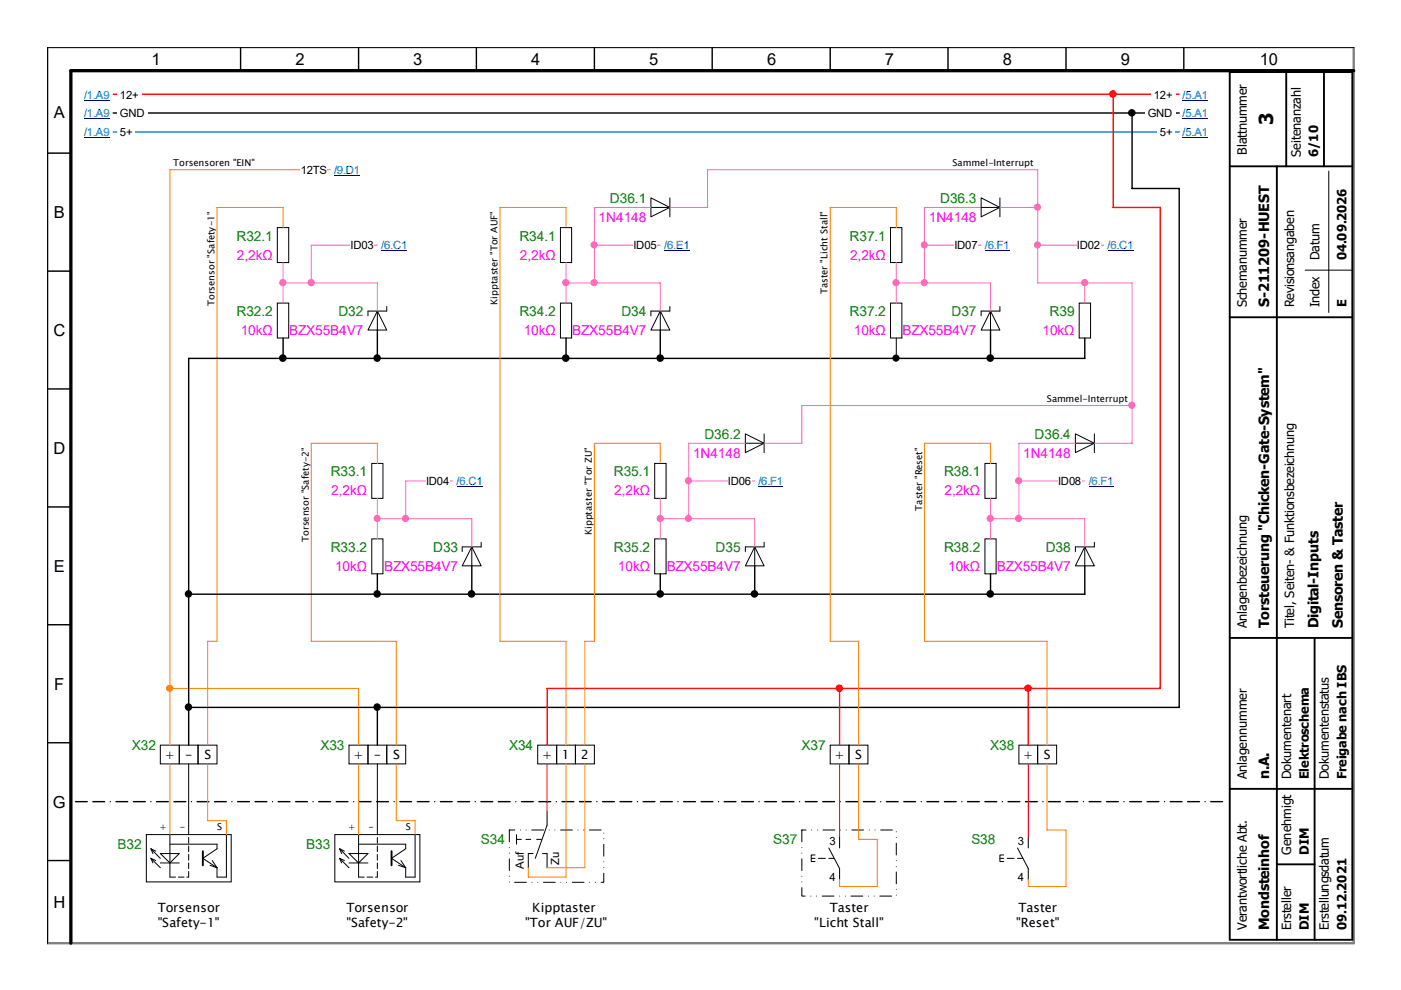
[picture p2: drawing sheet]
<svg xmlns="http://www.w3.org/2000/svg" width="297mm" height="210mm" viewBox="0 0 297 210" stroke-linecap="round" stroke-linejoin="round" font-family="sans-serif">
<path d="M16 170h244" fill="none" stroke="#000" stroke-width=".3" stroke-dasharray="2.5 1.2 2.5 1.2 0 1.2"/>
<path d="M24 20h226" fill="none" stroke="#f00" stroke-width=".3"/>
<g fill="#fff">
<path d="M24.8 18.7h5.2v2.6h-5.2z"/>
<path d="M244 18.7h5.2v2.6h-5.2z"/>
</g>
<path d="M24 24h226" fill="none" stroke="#000" stroke-width=".3"/>
<g fill="#fff">
<path d="M24.8 22.7h6.5v2.6h-6.5z"/>
<path d="M242.7 22.7h6.5v2.6h-6.5z"/>
</g>
<path d="M24 28h226" fill="none" stroke="#0080ff" stroke-width=".3"/>
<g fill="#fff">
<path d="M24.8 26.7h3.9v2.6h-3.9z"/>
<path d="M245.3 26.7h3.8v2.6h-3.8z"/>
</g>
<g fill="none" stroke="#000" stroke-width=".21">
<path d="M34 158h4v4h-4zM38 158h4v4h-4zM42 158h4v4h-4zM74 158h4v4h-4zM78 158h4v4h-4zM82 158h4v4h-4zM114 158h4v4h-4zM118 158h4v4h-4zM122 158h4v4h-4zM216 158h4v4h-4zM220 158h4v4h-4zM31 177h18v10h-18z"/>
<path d="M32 180l2 2M32 180l1 .5M32 180l.4 1M36 179h10v1l-3 2 3 2M36 177v9M40 162v15M48 177v9h-2v-2M71 177h18v10h-18zM72 180l2 2M72 180l1 .5M72 180l.4 1M76 179h10v1l-3 2 3 2"/>
<path d="M76 177v9M80 162v15M88 177v9h-2v-2M109.5 177v2M109.5 178h1M111.5 178h1M113.8 178h1M116 172v3l-2.5 7M32 182l2 2M32 182l.4 1M32 182l1 .5M34 181h4l-2 2z"/>
<path d="M34 183h4M44.5 183.5l1.5 .5M45 182.5l1 1.5M72 182l2 2M72 182l.4 1M72 182l1 .5M74 181h4l-2 2zM74 183h4M84.5 183.5l1.5 .5M85 182.5l1 1.5M113 181h-1v3M115 181h1v3"/>
</g>
<path d="M43 180.5v3M83 180.5v3" fill="none" stroke="#000" stroke-width=".4"/>
<path d="M36 186h4M40 186v-9M76 186h4M80 186v-9" fill="none" stroke="#000" stroke-width=".21" stroke-dasharray="1.2 .6"/>
<path d="M36 146h40v12M36 162v15M44 162v12h4v3M76 162v15M84 162v12h4v3M120 162v24h-8v-2M124 162v22h-8" fill="none" stroke="#ff8000" stroke-width=".21"/>
<path d="M116 162v10" fill="none" stroke="#f00" stroke-width=".21"/>
<path d="M108 176h20v11.1h-20z" fill="none" stroke="#000" stroke-width=".21" stroke-dasharray="2.5 1.2 0 1.2 0 1.2"/>
<circle cx="36" cy="145.9" r=".65" fill="#ff8000"/>
<circle cx="36" cy="145.9" r=".65" fill="none" stroke="#ff8000" stroke-width=".21"/>
<path d="M58.8 48.3h2.4v7.4h-2.4zM58.8 64.3h2.4v7.4h-2.4zM80 66l2 4h-4zM80 66v4M82 65v1h-4v1" fill="none" stroke="#000" stroke-width=".21"/>
<path d="M60 55.7v8.6M60 60h20v6" fill="none" stroke="#ff69b4" stroke-width=".21"/>
<circle cx="60" cy="59.9" r=".66" fill="#ff69b4"/>
<g fill="none" stroke="#ff69b4" stroke-width=".21">
<path d="M80 52h-14v8"/>
<circle cx="60" cy="59.9" r=".66"/>
</g>
<circle cx="66" cy="59.9" r=".66" fill="#ff69b4"/>
<circle cx="66" cy="59.9" r=".66" fill="none" stroke="#ff69b4" stroke-width=".21"/>
<path d="M74.3 50.7h4.9v2.6h-4.9z" fill="#fff"/>
<path d="M118.8 48.3h2.4v7.4h-2.4zM118.8 64.3h2.4v7.4h-2.4zM140 66l2 4h-4zM140 66v4M142 65v1h-4v1M78.8 98.3h2.4v7.4h-2.4zM78.8 114.3h2.4v7.4h-2.4zM100 116l2 4h-4zM100 116v4M102 115v1h-4v1" fill="none" stroke="#000" stroke-width=".21"/>
<path d="M80 110h20v6" fill="none" stroke="#ff69b4" stroke-width=".21"/>
<circle cx="80" cy="109.9" r=".65" fill="#ff69b4"/>
<g fill="none" stroke="#ff69b4" stroke-width=".21">
<path d="M96 102h-10v8"/>
<circle cx="80" cy="109.9" r=".65"/>
</g>
<circle cx="86" cy="109.9" r=".65" fill="#ff69b4"/>
<circle cx="86" cy="109.9" r=".65" fill="none" stroke="#ff69b4" stroke-width=".21"/>
<path d="M90.3 100.7h4.9v2.6h-4.9z" fill="#fff"/>
<path d="M120 60h20v6" fill="none" stroke="#ff69b4" stroke-width=".21"/>
<circle cx="120" cy="59.9" r=".65" fill="#ff69b4"/>
<g fill="none" stroke="#ff69b4" stroke-width=".21">
<path d="M140 52h-14v8"/>
<circle cx="120" cy="59.9" r=".65"/>
</g>
<circle cx="126" cy="59.9" r=".66" fill="#ff69b4"/>
<circle cx="126" cy="59.9" r=".66" fill="none" stroke="#ff69b4" stroke-width=".21"/>
<path d="M134.3 50.7h4.9v2.6h-4.9z" fill="#fff"/>
<g fill="none" stroke="#000" stroke-width=".21">
<path d="M188.8 48.3h2.4v7.4h-2.4zM188.8 64.3h2.4v7.4h-2.4zM210 66l2 4h-4zM210 66v4M212 65v1h-4v1M138.8 98.3h2.4v7.4h-2.4zM208.8 98.3h2.4v7.4h-2.4zM138.8 114.3h2.4v7.4h-2.4zM160 116l2 4h-4zM160 116v4M162 115v1h-4v1M208.8 114.3h2.4v7.4h-2.4z"/>
<path d="M230 116l2 4h-4zM230 116v4M232 115v1h-4v1"/>
</g>
<path d="M190 55.7v8.6M190 60h20v6M210 105.7v8.6" fill="none" stroke="#ff69b4" stroke-width=".21"/>
<circle cx="190" cy="59.9" r=".66" fill="#ff69b4"/>
<g fill="none" stroke="#ff69b4" stroke-width=".21">
<path d="M208 52h-12v8"/>
<circle cx="190" cy="59.9" r=".66"/>
</g>
<circle cx="196" cy="59.9" r=".64" fill="#ff69b4"/>
<circle cx="196" cy="59.9" r=".64" fill="none" stroke="#ff69b4" stroke-width=".21"/>
<path d="M202.3 50.7h5v2.6h-5z" fill="#fff"/>
<path d="M160 102h-14v8" fill="none" stroke="#ff69b4" stroke-width=".21"/>
<circle cx="145.9" cy="109.9" r=".65" fill="#ff69b4"/>
<circle cx="145.9" cy="109.9" r=".65" fill="none" stroke="#ff69b4" stroke-width=".21"/>
<path d="M154.3 100.7h5v2.6h-5z" fill="#fff"/>
<path d="M230 102h-14v8" fill="none" stroke="#ff69b4" stroke-width=".21"/>
<circle cx="216" cy="109.9" r=".66" fill="#ff69b4"/>
<circle cx="216" cy="109.9" r=".66" fill="none" stroke="#ff69b4" stroke-width=".21"/>
<path d="M224.3 100.7h4.9v2.6h-4.9z" fill="#fff"/>
<path d="M60 48.3v-4.3h-14v92h-2v22M80 98.3v-4.3h-14v42h18v22" fill="none" stroke="#ff8000" stroke-width=".21"/>
<path d="M80 105.7v8.6" fill="none" stroke="#ff69b4" stroke-width=".21"/>
<path d="M218 146v12" fill="none" stroke="#f00" stroke-width=".3"/>
<circle cx="218" cy="145.9" r=".65" fill="#f00"/>
<g fill="none" stroke="#f00" stroke-width=".3">
<path d="M236 20v24h10v102h-130v12"/>
<circle cx="218" cy="145.9" r=".65"/>
</g>
<g fill="none" stroke="#000" stroke-width=".3">
<path d="M240 24v16h10v110h-210v8M80 150v8"/>
<circle cx="240" cy="23.9" r=".65"/>
<circle cx="80" cy="149.9" r=".65"/>
</g>
<g fill="#000">
<circle cx="240" cy="23.9" r=".65"/>
<circle cx="80" cy="149.9" r=".65"/>
</g>
<circle cx="235.9" cy="19.9" r=".65" fill="#f00"/>
<circle cx="235.9" cy="19.9" r=".65" fill="none" stroke="#f00" stroke-width=".3"/>
<g fill="none" stroke="#000" stroke-width=".3">
<path d="M60 71.7v4.3M80 70v6M120 71.7v4.3M140 70v6M210 70v6h-170v74M100 120v6M160 120v6M230 120v6h-190M80 121.7v4.3M210 121.7v4.3"/>
<circle cx="60" cy="75.9" r=".66"/>
<circle cx="80" cy="75.9" r=".65"/>
<circle cx="120" cy="75.9" r=".65"/>
<circle cx="140" cy="75.9" r=".66"/>
<circle cx="40" cy="125.9" r=".64"/>
<circle cx="80" cy="125.9" r=".65"/>
<circle cx="100" cy="125.9" r=".66"/>
<circle cx="160" cy="125.9" r=".65"/>
<circle cx="210" cy="125.9" r=".65"/>
<circle cx="40" cy="149.9" r=".64"/>
</g>
<g fill="#000">
<circle cx="60" cy="75.9" r=".66"/>
<circle cx="80" cy="75.9" r=".65"/>
<circle cx="120" cy="75.9" r=".65"/>
<circle cx="140" cy="75.9" r=".66"/>
<circle cx="190" cy="75.9" r=".66"/>
<circle cx="40" cy="125.9" r=".64"/>
<circle cx="80" cy="125.9" r=".65"/>
<circle cx="100" cy="125.9" r=".66"/>
<circle cx="160" cy="125.9" r=".65"/>
<circle cx="210" cy="125.9" r=".65"/>
<circle cx="40" cy="149.9" r=".64"/>
</g>
<g fill="none" stroke="#000" stroke-width=".21">
<path d="M190 71.7v4.3"/>
<circle cx="190" cy="75.9" r=".66"/>
</g>
<path d="M120 55.7v8.6M210 110h20v6" fill="none" stroke="#ff69b4" stroke-width=".21"/>
<path d="M210 98.3v-4.3h-14v42h26v22" fill="none" stroke="#ff8000" stroke-width=".21"/>
<circle cx="210" cy="109.9" r=".65" fill="#ff69b4"/>
<g fill="none" stroke="#ff69b4" stroke-width=".21">
<path d="M140 105.7v8.6M140 110h20v6"/>
<circle cx="210" cy="109.9" r=".65"/>
</g>
<path d="M120 48v-4h-14v92h14v22M140 98v-4h-14v42h-2v22" fill="none" stroke="#ff8000" stroke-width=".21"/>
<g fill="none" stroke="#000" stroke-width=".3">
<path d="M140 121.7v4.3"/>
<circle cx="140" cy="125.9" r=".66"/>
</g>
<circle cx="140" cy="125.9" r=".66" fill="#000"/>
<circle cx="140" cy="109.9" r=".66" fill="#ff69b4"/>
<g fill="none" stroke="#ff69b4" stroke-width=".21">
<path d="M220 52h14"/>
<circle cx="140" cy="109.9" r=".66"/>
</g>
<path d="M228.8 64.3h2.4v7.4h-2.4z" fill="none" stroke="#000" stroke-width=".21"/>
<g fill="none" stroke="#000" stroke-width=".3">
<path d="M230 71.7v4.3h-20"/>
<circle cx="210" cy="75.9" r=".65"/>
</g>
<circle cx="210" cy="75.9" r=".65" fill="#000"/>
<circle cx="220" cy="51.9" r=".64" fill="#ff69b4"/>
<circle cx="220" cy="51.9" r=".64" fill="none" stroke="#ff69b4" stroke-width=".21"/>
<path d="M228.3 50.7h5v2.6h-5z" fill="#fff"/>
<path d="M208 44h-12v8" fill="none" stroke="#ff69b4" stroke-width=".21"/>
<circle cx="196" cy="51.9" r=".64" fill="#ff69b4"/>
<g fill="none" stroke="#ff69b4" stroke-width=".21">
<path d="M138 44h-12v8"/>
<circle cx="196" cy="51.9" r=".64"/>
</g>
<path d="M138 42l4 2-4 2zM138 44h4M142 42v4" fill="none" stroke="#000" stroke-width=".21"/>
<circle cx="126" cy="51.9" r=".66" fill="#ff69b4"/>
<g fill="none" stroke="#ff69b4" stroke-width=".21">
<path d="M228 94h-12v8"/>
<circle cx="126" cy="51.9" r=".66"/>
</g>
<path d="M208 42l4 2-4 2zM208 44h4M212 42v4M158 92l4 2-4 2zM158 94h4M162 92v4M228 92l4 2-4 2zM228 94h4M232 92v4" fill="none" stroke="#000" stroke-width=".21"/>
<circle cx="216" cy="101.9" r=".66" fill="#ff69b4"/>
<g fill="none" stroke="#ff69b4" stroke-width=".21">
<path d="M158 94h-12v8"/>
<circle cx="216" cy="101.9" r=".66"/>
</g>
<circle cx="145.9" cy="101.9" r=".65" fill="#ff69b4"/>
<g fill="none" stroke="#ff69b4" stroke-width=".21">
<path d="M212 44h8"/>
<circle cx="145.9" cy="101.9" r=".65"/>
</g>
<circle cx="220" cy="43.9" r=".64" fill="#ff69b4"/>
<circle cx="220" cy="43.9" r=".64" fill="none" stroke="#ff69b4" stroke-width=".21"/>
<path d="M176 158h4v4h-4zM180 158h4v4h-4z" fill="none" stroke="#000" stroke-width=".21"/>
<path d="M190 48.3v-4.3h-14v92h6v22" fill="none" stroke="#ff8000" stroke-width=".21"/>
<path d="M178 146v12" fill="none" stroke="#f00" stroke-width=".3"/>
<circle cx="178" cy="145.9" r=".65" fill="#f00"/>
<circle cx="178" cy="145.9" r=".65" fill="none" stroke="#f00" stroke-width=".3"/>
<path d="M170 176h20v14h-20z" fill="none" stroke="#000" stroke-width=".21" stroke-dasharray="2.5 1.2 0 1.2 0 1.2"/>
<path d="M175.7 179.8l2.3 4.3v2.4M178 177.5v2.3M215.7 179.8l2.3 4.3v2.4M218 177.5v2.3M172 182h.8M172.8 181.3h-.8v1.4h.8M173.5 182h1.5M175.7 182h1.1M212 182h.8M212.8 181.3h-.8v1.4h.8M213.5 182h1.5M215.7 182h1.1" fill="none" stroke="#000" stroke-width=".21"/>
<path d="M178 162v15.5M218 162v15.5" fill="none" stroke="#f00" stroke-width=".21"/>
<path d="M70 36h-34v122M182 162v16h4v10h-8v-1.5M222 162v14h4v12h-8v-1.5" fill="none" stroke="#ff8000" stroke-width=".21"/>
<path d="M142 44h8v-8h70v24h10v4.3" fill="none" stroke="#ff69b4" stroke-width=".21"/>
<path d="M63.8 34.7h5.6v2.6h-5.6z" fill="#fff"/>
<path d="M230 60h10v34h-8M240 86h-70v8h-8" fill="none" stroke="#ff69b4" stroke-width=".21"/>
<circle cx="240" cy="85.9" r=".66" fill="#ff69b4"/>
<circle cx="240" cy="85.9" r=".66" fill="none" stroke="#ff69b4" stroke-width=".21"/>
<circle cx="230" cy="59.9" r=".66" fill="#ff69b4"/>
<circle cx="230" cy="59.9" r=".66" fill="none" stroke="#ff69b4" stroke-width=".21"/>
<path d="M17.8 18.7h5.4v2.8h-5.4z" fill="#fff"/>
<path d="M17.8 21.3h5.4" fill="none" stroke="#00f" stroke-width=".21"/>
<path d="M250.7 18.7h5.5v2.8h-5.5z" fill="#fff"/>
<path d="M250.7 21.3h5.5" fill="none" stroke="#00f" stroke-width=".21"/>
<path d="M17.8 22.7h5.4v2.7h-5.4z" fill="#fff"/>
<path d="M17.8 25.2h5.4" fill="none" stroke="#00f" stroke-width=".21"/>
<path d="M250.7 22.7h5.5v2.7h-5.5z" fill="#fff"/>
<path d="M250.7 25.2h5.5" fill="none" stroke="#00f" stroke-width=".21"/>
<path d="M17.8 26.7h5.4v2.8h-5.4z" fill="#fff"/>
<path d="M17.8 29.3h5.4" fill="none" stroke="#00f" stroke-width=".21"/>
<path d="M250.7 26.7h5.5v2.8h-5.5z" fill="#fff"/>
<path d="M250.7 29.3h5.5" fill="none" stroke="#00f" stroke-width=".21"/>
<path d="M80.8 50.7h5.5v2.7h-5.5z" fill="#fff"/>
<path d="M80.8 53.2h5.5" fill="none" stroke="#00f" stroke-width=".21"/>
<path d="M96.8 100.7h5.5v2.8h-5.5z" fill="#fff"/>
<path d="M96.8 103.3h5.5" fill="none" stroke="#00f" stroke-width=".21"/>
<path d="M140.8 50.7h5.5v2.7h-5.5z" fill="#fff"/>
<path d="M140.8 53.2h5.5" fill="none" stroke="#00f" stroke-width=".21"/>
<path d="M208.8 50.7h5.2v2.7h-5.2z" fill="#fff"/>
<path d="M208.8 53.2h5.2" fill="none" stroke="#00f" stroke-width=".21"/>
<path d="M160.8 100.7h5.2v2.8h-5.2z" fill="#fff"/>
<path d="M160.8 103.3h5.2" fill="none" stroke="#00f" stroke-width=".21"/>
<path d="M230.8 100.7h5.2v2.8h-5.2z" fill="#fff"/>
<path d="M230.8 103.3h5.2" fill="none" stroke="#00f" stroke-width=".21"/>
<path d="M234.8 50.7h5.5v2.7h-5.5z" fill="#fff"/>
<path d="M234.8 53.2h5.5" fill="none" stroke="#00f" stroke-width=".21"/>
<path d="M70.8 34.7h5.5v2.7h-5.5z" fill="#fff"/>
<path d="M70.8 37.2h5.5" fill="none" stroke="#00f" stroke-width=".21"/>
<path d="M10 10h277v190h-277z" fill="none" stroke="#7f7f7f" stroke-width=".5"/>
<g fill="none" stroke="#000" stroke-width=".3">
<path d="M51 10v5M76 10v5M101 10v5M126 10v5M151 10v5M176 10v5M201 10v5M226 10v5M251 10v5M287 10h-277v190M10 32.5h5M10 57.5h5"/>
<path d="M10 82.5h5M10 107.5h5M10 132.5h5M10 157.5h5M10 182.5h5"/>
</g>
<path d="M287 15h-272v185" fill="none" stroke="#000" stroke-width=".7"/>
<path d="M260.7 15.3h26v184h-26zM272.7 15.3v20M280.7 15.3v20M260.7 35.3h26M270.7 35.3v164M260.7 67.3h26M260.7 135.3h26M278.7 135.3v64M260.7 167.3h26M270.7 183.3h8" fill="none" stroke="#000" stroke-width=".4"/>
<path d="M281.7 36.3v30M276.7 57.3h9.9" fill="none" stroke="#000" stroke-width=".21"/>
<text font-size="4.1" x="269.9" y="26.6" transform="rotate(-90 269.9 26.6)">3</text>
<g font-size="3.5">
<text x="32.1" y="13.7">1</text>
<text x="62.7" y="13.7">2</text>
<text x="87.6" y="13.7">3</text>
<text x="112.6" y="13.7">4</text>
<text x="137.6" y="13.7">5</text>
<text x="162.6" y="13.7">6</text>
<text x="187.6" y="13.7">7</text>
<text x="212.6" y="13.7">8</text>
<text x="237.6" y="13.7">9</text>
<text x="267.1" y="13.7">10</text>
<text x="11.4" y="24.9">A</text>
<text x="11.4" y="46.2">B</text>
<text x="11.3" y="71.2">C</text>
<text x="11.3" y="96.2">D</text>
<text x="11.4" y="121.2">E</text>
<text x="11.5" y="146.2">F</text>
<text x="11.2" y="171.2">G</text>
<text x="11.3" y="192.5">H</text>
</g>
<g font-size="3">
<text x="269.1" y="65.2" transform="rotate(-90 269.1 65.2)">S-211209-HUEST</text>
<text x="269.1" y="133.2" transform="rotate(-90 269.1 133.2)">Torsteuerung &quot;Chicken-Gate-System&quot;</text>
<text x="279.6" y="133.2" transform="rotate(-90 279.6 133.2)">Digital-Inputs</text>
<text x="284.7" y="133.2" transform="rotate(-90 284.7 133.2)">Sensoren &amp; Taster</text>
<text x="269.1" y="165.2" transform="rotate(-90 269.1 165.2)">n.A.</text>
<text x="269.1" y="197.2" transform="rotate(-90 269.1 197.2)">Mondsteinhof</text>
</g>
<g font-size="2.9" fill="#f0f">
<text x="126.9" y="47.1">1N4148</text>
<text x="196.9" y="47.1">1N4148</text>
<text x="50.2" y="55">2,2kΩ</text>
<text x="110.2" y="55">2,2kΩ</text>
<text x="180.3" y="55">2,2kΩ</text>
<text x="51.1" y="71">10kΩ</text>
<text x="61.3" y="71">BZX55B4V7</text>
<text x="111" y="71">10kΩ</text>
<text x="121.3" y="71">BZX55B4V7</text>
<text x="181" y="71">10kΩ</text>
<text x="191.3" y="71">BZX55B4V7</text>
<text x="221" y="71">10kΩ</text>
<text x="146.9" y="97.1">1N4148</text>
<text x="216.9" y="97.1">1N4148</text>
<text x="70.2" y="105">2,2kΩ</text>
<text x="130.2" y="105">2,2kΩ</text>
<text x="200.2" y="105">2,2kΩ</text>
<text x="71" y="121">10kΩ</text>
<text x="81.4" y="121">BZX55B4V7</text>
<text x="131" y="121">10kΩ</text>
<text x="141.3" y="121">BZX55B4V7</text>
<text x="201" y="121">10kΩ</text>
<text x="211.3" y="121">BZX55B4V7</text>
</g>
<g font-size="2.9" fill="#008000">
<text x="129.3" y="43">D36.1</text>
<text x="199.3" y="43">D36.3</text>
<text x="50.1" y="51">R32.1</text>
<text x="110.1" y="51">R34.1</text>
<text x="180.1" y="51">R37.1</text>
<text x="50.1" y="67">R32.2</text>
<text x="71.8" y="67">D32</text>
<text x="110.1" y="67">R34.2</text>
<text x="131.7" y="67">D34</text>
<text x="180.1" y="67">R37.2</text>
<text x="201.7" y="67">D37</text>
<text x="222.5" y="67">R39</text>
<text x="149.3" y="93">D36.2</text>
<text x="219.3" y="93">D36.4</text>
<text x="70.1" y="101">R33.1</text>
<text x="130.1" y="101">R35.1</text>
<text x="200.1" y="101">R38.1</text>
<text x="70.1" y="117">R33.2</text>
<text x="91.8" y="117">D33</text>
<text x="130.1" y="117">R35.2</text>
<text x="151.7" y="117">D35</text>
<text x="200.1" y="117">R38.2</text>
<text x="221.7" y="117">D38</text>
<text x="27.9" y="159">X32</text>
<text x="67.9" y="159">X33</text>
<text x="107.9" y="159">X34</text>
<text x="169.9" y="159">X37</text>
<text x="209.9" y="159">X38</text>
<text x="101.9" y="179">S34</text>
<text x="163.9" y="179">S37</text>
<text x="205.9" y="179">S38</text>
<text x="24.9" y="180">B32</text>
<text x="64.9" y="180">B33</text>
</g>
<g font-size="2.7">
<text x="264.4" y="32.8" transform="rotate(-90 264.4 32.8)">Blattnummer</text>
<text x="275.8" y="33.2" transform="rotate(-90 275.8 33.2)">Seitenanzahl</text>
<text x="279.5" y="33.2" transform="rotate(-90 279.5 33.2)">6/10</text>
<text x="279.8" y="55.2" transform="rotate(-90 279.8 55.2)">Datum</text>
<text x="285.5" y="55.2" transform="rotate(-90 285.5 55.2)">04.09.2026</text>
<text x="264.4" y="65.2" transform="rotate(-90 264.4 65.2)">Schemanummer</text>
<text x="274.4" y="65.2" transform="rotate(-90 274.4 65.2)">Revisionsangaben</text>
<text x="279.8" y="65.2" transform="rotate(-90 279.8 65.2)">Index</text>
<text x="285.5" y="65.2" transform="rotate(-90 285.5 65.2)">E</text>
<text x="264.4" y="133.2" transform="rotate(-90 264.4 133.2)">Anlagenbezeichnung</text>
<text x="274.4" y="133.2" transform="rotate(-90 274.4 133.2)">Titel, Seiten- &amp; Funktionsbezeichnung</text>
<text x="34.9" y="161">+</text>
<text x="39.2" y="161">-</text>
<text x="43.3" y="161">S</text>
<text x="74.9" y="161">+</text>
<text x="79.2" y="161">-</text>
<text x="83.4" y="161">S</text>
<text x="114.9" y="161">+</text>
<text x="119.1" y="161">1</text>
<text x="123.1" y="161">2</text>
<text x="177" y="161">+</text>
<text x="181.3" y="161">S</text>
<text x="216.9" y="161">+</text>
<text x="221.3" y="161">S</text>
<text x="264.4" y="165.2" transform="rotate(-90 264.4 165.2)">Anlagennummer</text>
<text x="273.8" y="165.2" transform="rotate(-90 273.8 165.2)">Dokumentenart</text>
<text x="277.5" y="165.2" transform="rotate(-90 277.5 165.2)">Elektroschema</text>
<text x="281.8" y="165.2" transform="rotate(-90 281.8 165.2)">Dokumentenstatus</text>
<text x="285.5" y="165.2" transform="rotate(-90 285.5 165.2)">Freigabe nach IBS</text>
<text x="273.8" y="181.2" transform="rotate(-90 273.8 181.2)">Genehmigt</text>
<text x="277.5" y="181.2" transform="rotate(-90 277.5 181.2)">DIM</text>
<text x="33.4" y="193.3">Torsensor</text>
<text x="33.4" y="196.6">&quot;Safety-1&quot;</text>
<text x="73.4" y="193.3">Torsensor</text>
<text x="73.4" y="196.6">&quot;Safety-2&quot;</text>
<text x="111.3" y="196.6">&quot;Tor AUF/ZU&quot;</text>
<text x="112.8" y="193.3">Kipptaster</text>
<text x="172.6" y="196.6">&quot;Licht Stall&quot;</text>
<text x="175.9" y="193.3">Taster</text>
<text x="215.4" y="196.6">&quot;Reset&quot;</text>
<text x="215.9" y="193.3">Taster</text>
<text x="264.4" y="197.2" transform="rotate(-90 264.4 197.2)">Verantwortliche Abt.</text>
<text x="273.8" y="197.2" transform="rotate(-90 273.8 197.2)">Ersteller</text>
<text x="277.5" y="197.2" transform="rotate(-90 277.5 197.2)">DIM</text>
<text x="281.8" y="197.2" transform="rotate(-90 281.8 197.2)">Erstellungsdatum</text>
<text x="285.5" y="197.2" transform="rotate(-90 285.5 197.2)">09.12.2021</text>
</g>
<g font-size="2.4" fill="#00f">
<text x="17.8" y="20.9">/1.A9</text>
<text x="250.7" y="20.9">/5.A1</text>
<text x="17.8" y="24.9">/1.A9</text>
<text x="17.8" y="28.9">/1.A9</text>
<text x="250.7" y="24.9">/5.A1</text>
<text x="250.7" y="28.9">/5.A1</text>
<text x="70.8" y="36.9">/9.D1</text>
<text x="80.8" y="52.9">/6.C1</text>
<text x="140.8" y="52.9">/6.E1</text>
<text x="208.8" y="52.9">/6.F1</text>
<text x="234.8" y="52.9">/6.C1</text>
<text x="96.8" y="102.9">/6.C1</text>
<text x="160.8" y="102.9">/6.F1</text>
<text x="230.8" y="102.9">/6.F1</text>
</g>
<g font-size="2.4">
<text x="25.4" y="20.9">12+</text>
<text x="244.6" y="20.9">12+</text>
<text x="25.4" y="24.9">GND</text>
<text x="25.4" y="28.9">5+</text>
<text x="243.3" y="24.9">GND</text>
<text x="245.9" y="28.9">5+</text>
<text x="63.8" y="36.9">12TS</text>
<text x="74.3" y="52.9">ID03</text>
<text x="134.3" y="52.9">ID05</text>
<text x="202.4" y="52.9">ID07</text>
<text x="228.3" y="52.9">ID02</text>
<text x="90.3" y="102.9">ID04</text>
<text x="154.3" y="102.9">ID06</text>
<text x="224.3" y="102.9">ID08</text>
<text x="175.8" y="179.1">3</text>
<text x="215.8" y="179.1">3</text>
<text x="111.1" y="184.2" transform="rotate(-90 111.1 184.2)">Auf</text>
<text x="118.6" y="183.3" transform="rotate(-90 118.6 183.3)">Zu</text>
<text x="175.8" y="186.7">4</text>
<text x="215.8" y="186.7">4</text>
</g>
<g font-size="2">
<text x="36.7" y="35.2">Torsensoren &quot;EIN&quot;</text>
<text x="201.9" y="35.2">Sammel-Interrupt</text>
<text x="45.5" y="64.9" transform="rotate(-90 45.5 64.9)">Torsensor &quot;Safety-1&quot;</text>
<text x="105.5" y="64.7" transform="rotate(-90 105.5 64.7)">Kipptaster &quot;Tor AUF&quot;</text>
<text x="175.5" y="62.4" transform="rotate(-90 175.5 62.4)">Taster &quot;Licht Stall&quot;</text>
<text x="222" y="85.2">Sammel-Interrupt</text>
<text x="125.5" y="113.5" transform="rotate(-90 125.5 113.5)">Kipptaster &quot;Tor ZU&quot;</text>
<text x="195.5" y="108.3" transform="rotate(-90 195.5 108.3)">Taster &quot;Reset&quot;</text>
<text x="65.5" y="114.9" transform="rotate(-90 65.5 114.9)">Torsensor &quot;Safety-2&quot;</text>
<text x="33.8" y="176">+</text>
<text x="38.1" y="176">-</text>
<text x="46" y="176">S</text>
<text x="73.8" y="176">+</text>
<text x="78.1" y="176">-</text>
<text x="86" y="176">S</text>
</g>
</svg>
